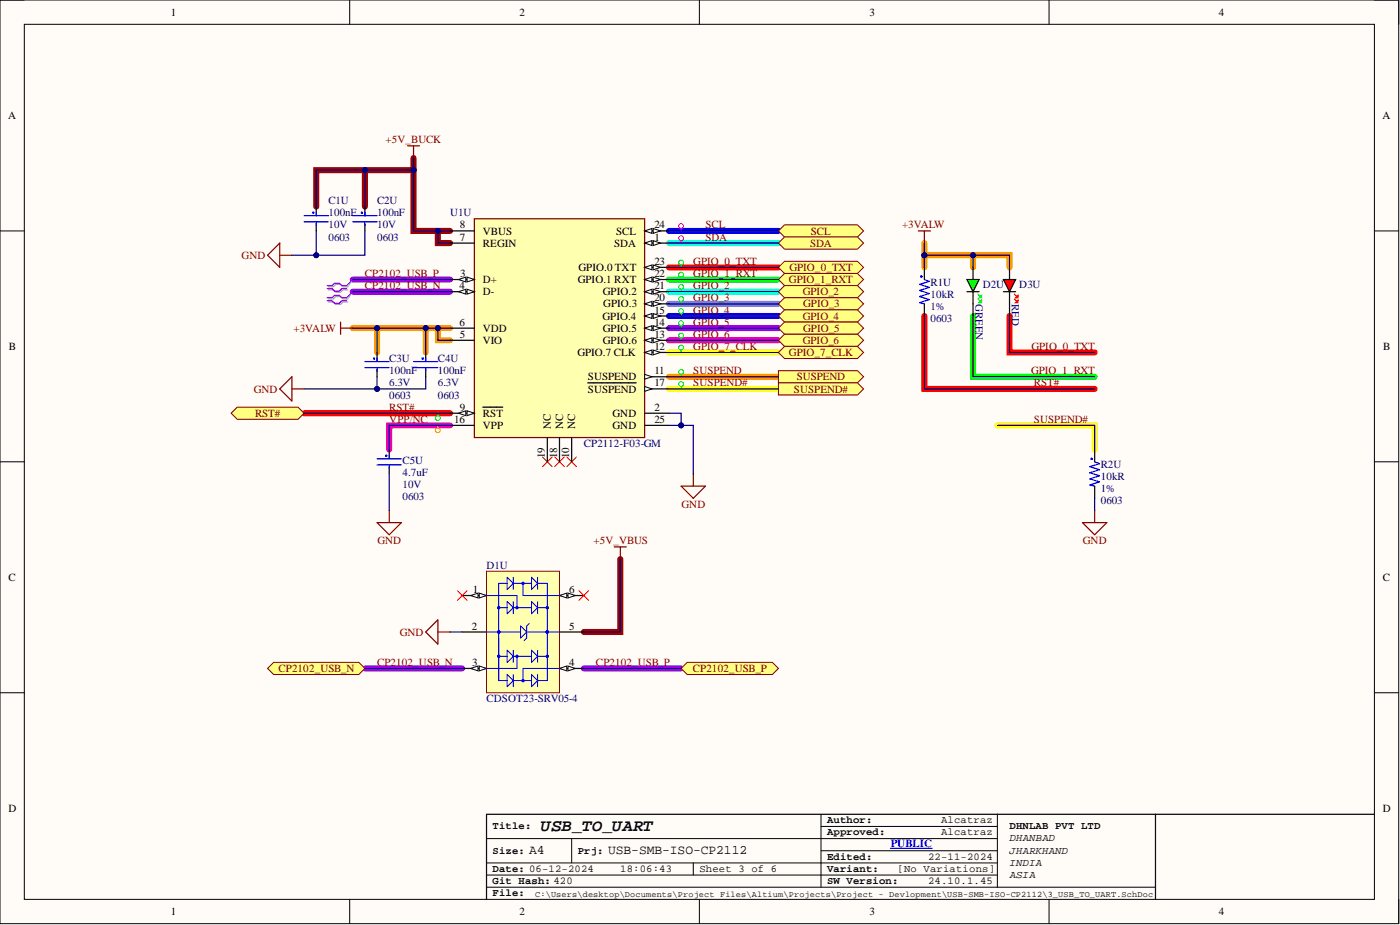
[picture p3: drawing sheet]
<svg xmlns="http://www.w3.org/2000/svg" width="292mm" height="193mm" viewBox="0 0 292 193" stroke-linecap="round" stroke-linejoin="round" font-family="sans-serif">
<path d="M0 0h291.8v192.7h-291.8z" fill-rule="evenodd" fill="#fffcf8"/>
<path d="M0 0h291.8v192.7h-291.8z" fill="none" stroke="#000" stroke-width=".21"/>
<path d="M5.1 5.1h281.7v182.5h-281.7z" fill-rule="evenodd" fill="#fffcf8"/>
<g fill="none" stroke="#000" stroke-width=".21">
<path d="M0 0h5.1M5.1 5.1h281.7v182.5h-281.7zM73 0v5.1M145.9 0v5.1M218.9 0v5.1M286.8 0h5v5.1M0 48.2h5.1M286.8 48.2h5M0 96.3h5.1M286.8 96.3h5M0 144.5h5.1M286.8 144.5h5"/>
<path d="M101.5 174.9h106.6M119.3 174.9v5.1M171.3 172.4h36.8M171.3 177.5h36.8M171.3 169.9v15.2M208.1 169.9v15.2M73 187.6v5.1M101.5 182.6h106.6M101.5 180h106.6M101.5 185.1h139.6M144.6 180v2.6M145.9 187.6v5.1"/>
<path d="M218.9 187.6v5.1M291.8 187.6v5.1"/>
</g>
<path d="M76.1 35.5v7.6M86.3 33v15.2h7.6M86.3 35.5h-20.3v7.6M91.4 48.2v2.5h2.5M129.4 116.6v15.2h-7.6" fill="none" stroke="#980000" stroke-width="1.3"/>
<path d="M73.6 58.3h20.3M73.6 60.9h20.3M139.6 68.5h22.8M76.1 139.4h20.3M121.8 139.4h20.3" fill="none" stroke="#90f" stroke-width="1.3"/>
<path d="M139.6 71h22.8M93.9 88.7h-12.7v5.1" fill="none" stroke="#f0f" stroke-width="1.3"/>
<path d="M192.9 53.2h17.7v2.6M192.9 50.7v5.1M203 53.2v2.6M73.6 68.5h20.3M78.7 68.5v5M88.8 68.5v5M91.4 68.5v2.5h2.5M139.6 78.6h22.8" fill="none" stroke="#f90" stroke-width="1.3"/>
<path d="M139.6 73.5h22.8M139.6 81.1h22.8M208.1 88.7h20.3v5.1" fill="none" stroke="#ff0" stroke-width="1.3"/>
<path d="M139.6 58.3h22.8M203 65.9v12.7h25.4" fill="none" stroke="#0f0" stroke-width="1.3"/>
<path d="M139.6 50.7h22.8M139.6 60.9h22.8" fill="none" stroke="#0ff" stroke-width="1.3"/>
<path d="M139.6 63.4h22.8" fill="none" stroke="#4a86e8" stroke-width="1.3"/>
<path d="M139.6 48.2h22.8M139.6 65.9h22.8" fill="none" stroke="#00f" stroke-width="1.3"/>
<path d="M139.6 55.8h22.8M192.9 65.9v15.2h35.5M210.6 65.9v7.6h17.8M63.4 86.2h30.5" fill="none" stroke="#f00" stroke-width="1.3"/>
<path d="M96.4 124.2h5.1M241.1 169.9v17.7M286.8 169.9h-185.3v17.7" fill="none" stroke="#000" stroke-width=".25"/>
<path d="M185.8 177h8.7" fill="none" stroke="#00f" stroke-width=".25"/>
<path d="M100 123.7l1.5 .5-1.5 .5z" fill="#f8fcff"/>
<path d="M100 123.7l1.5 .5-1.5 .5z" fill="none" stroke="#000" stroke-width=".21"/>
<path d="M98.2 124.2l1.5-.5v1z" fill="#f8fcff"/>
<path d="M98.2 124.2l1.5-.5v1z" fill="none" stroke="#000" stroke-width=".21"/>
<path d="M96.4 131.8h5.1M96.4 139.4h5.1" fill="none" stroke="#000" stroke-width=".25"/>
<path d="M100 138.9l1.5 .5-1.5 .6z" fill="#f8fcff"/>
<path d="M100 138.9l1.5 .5-1.5 .6z" fill="none" stroke="#000" stroke-width=".21"/>
<path d="M98.2 139.4l1.5-.5v1.1z" fill="#f8fcff"/>
<path d="M98.2 139.4l1.5-.5v1.1z" fill="none" stroke="#000" stroke-width=".21"/>
<path d="M116.7 139.4h5.1" fill="none" stroke="#000" stroke-width=".25"/>
<path d="M116.7 139.4l1.6-.5v1.1z" fill="#f8fcff"/>
<path d="M116.7 139.4l1.6-.5v1.1z" fill="none" stroke="#000" stroke-width=".21"/>
<path d="M118.5 138.9l1.5 .5-1.5 .6z" fill="#f8fcff"/>
<path d="M118.5 138.9l1.5 .5-1.5 .6z" fill="none" stroke="#000" stroke-width=".21"/>
<path d="M116.7 131.8h5.1M116.7 124.2h5.1" fill="none" stroke="#000" stroke-width=".25"/>
<path d="M116.7 124.2l1.6-.5v1z" fill="#f8fcff"/>
<path d="M116.7 124.2l1.6-.5v1z" fill="none" stroke="#000" stroke-width=".21"/>
<path d="M118.5 123.7l1.5 .5-1.5 .5z" fill="#f8fcff"/>
<path d="M118.5 123.7l1.5 .5-1.5 .5z" fill="none" stroke="#000" stroke-width=".21"/>
<path d="M101.5 119.2h15.2v25.3h-15.2z" fill-rule="evenodd" fill="#ffffb0"/>
<path d="M101.5 119.2h15.2v25.3h-15.2z" fill="none" stroke="#800000" stroke-width=".21"/>
<path d="M105.8 120.4l1.3 1.3-1.3 1.3zM107.1 120.4v2.6M107.1 121.7h3.8M109.1 121.7v2.5h7.6M110.9 120.4l1.3 1.3-1.3 1.3zM112.2 120.4v2.6" fill="none" stroke="#00f" stroke-width=".21"/>
<circle cx="109.1" cy="121.7" r=".25" fill="#00f"/>
<g fill="none" stroke="#00f" stroke-width=".21">
<path d="M104 126.8h1.8M104 124.2h3.9M105.8 125.5l1.3 1.3-1.3 1.2zM105.8 135.6l1.3 1.3-1.3 1.3zM105.8 121.7h-1.8v20.3M107.1 125.5v2.5M107.1 135.6v2.6M107.1 126.8h3.8M107.1 136.9h3.8M110.9 125.5l1.3 1.3-1.3 1.2zM110.9 135.6l1.3 1.3-1.3 1.3zM112.2 125.5v2.5"/>
<path d="M112.2 135.6v2.6M105.8 140.7l1.3 1.3-1.3 1.3zM107.1 140.7v2.6M107.1 142h3.8M110.9 140.7l1.3 1.3-1.3 1.3zM112.2 140.7v2.6"/>
<circle cx="109.1" cy="121.7" r=".25"/>
</g>
<circle cx="104" cy="126.8" r=".25" fill="#00f"/>
<g fill="none" stroke="#00f" stroke-width=".21">
<path d="M104 136.9h1.8"/>
<circle cx="104" cy="126.8" r=".25"/>
</g>
<circle cx="104" cy="136.9" r=".25" fill="#00f"/>
<g fill="none" stroke="#00f" stroke-width=".21">
<path d="M101.5 124.2h2.5M112.2 126.8h2"/>
<circle cx="104" cy="136.9" r=".25"/>
</g>
<circle cx="114.2" cy="126.8" r=".25" fill="#00f"/>
<g fill="none" stroke="#00f" stroke-width=".21">
<path d="M112.2 136.9h2"/>
<circle cx="114.2" cy="126.8" r=".25"/>
</g>
<circle cx="114.2" cy="136.9" r=".25" fill="#00f"/>
<g fill="none" stroke="#00f" stroke-width=".21">
<path d="M108.6 130.6l1.3 1.2-1.3 1.3zM114.2 131.8h2.5M112.2 142h2"/>
<circle cx="114.2" cy="136.9" r=".25"/>
</g>
<circle cx="114.2" cy="131.8" r=".25" fill="#00f"/>
<g fill="none" stroke="#00f" stroke-width=".21">
<path d="M110.4 130.1l-.5 .5v2.5l-.5 .5M116.7 139.4h-7.6v2.6"/>
<circle cx="114.2" cy="131.8" r=".25"/>
</g>
<circle cx="109.1" cy="142" r=".25" fill="#00f"/>
<g fill="none" stroke="#00f" stroke-width=".21">
<path d="M107.9 136.9v2.5h-6.4"/>
<circle cx="109.1" cy="142" r=".25"/>
</g>
<circle cx="107.9" cy="136.9" r=".25" fill="#00f"/>
<g fill="none" stroke="#00f" stroke-width=".21">
<path d="M101.5 131.8h2.5M112.2 121.7h2v20.3M104 142h1.8"/>
<circle cx="107.9" cy="136.9" r=".25"/>
</g>
<circle cx="104" cy="131.8" r=".25" fill="#00f"/>
<g fill="none" stroke="#00f" stroke-width=".21">
<path d="M107.9 124.2v2.6"/>
<circle cx="104" cy="131.8" r=".25"/>
</g>
<circle cx="107.9" cy="126.8" r=".25" fill="#00f"/>
<g fill="none" stroke="#00f" stroke-width=".21">
<path d="M109.9 131.8h4.3"/>
<circle cx="107.9" cy="126.8" r=".25"/>
</g>
<circle cx="114.2" cy="131.8" r=".25" fill="#00f"/>
<g fill="none" stroke="#00f" stroke-width=".21">
<path d="M104 131.8h4.6"/>
<circle cx="114.2" cy="131.8" r=".25"/>
</g>
<circle cx="104" cy="131.8" r=".25" fill="#00f"/>
<circle cx="104" cy="131.8" r=".25" fill="none" stroke="#00f" stroke-width=".21"/>
<path d="M85 30.4h2.6M86.3 30.4v2.6M55.8 53.2l2.6-2.5v5.1zM58.4 53.2h2.5M144.6 98.9v2.5M142.1 101.4h5.1l-2.6 2.6zM88.8 131.8l2.6-2.5v5.1zM91.4 131.8h2.5" fill="none" stroke="#800000" stroke-width=".25"/>
<path d="M162.4 48.2l1.3-1.3h15.2l1.3 1.3-1.3 1.2h-15.2z" fill-rule="evenodd" fill="#ffff80"/>
<path d="M162.4 48.2l1.3-1.3h15.2l1.3 1.3-1.3 1.2h-15.2z" fill="none" stroke="#800000" stroke-width=".21"/>
<path d="M113.2 95.3l2 2.1M115.2 95.3l-2 2.1M115.7 95.3l2 2.1M117.7 95.3l-2 2.1M118.3 95.3l2 2.1M120.3 95.3l-2 2.1" fill="none" stroke="#f00" stroke-width=".21"/>
<path d="M162.4 50.7l1.3-1.3h15.2l1.3 1.3-1.3 1.3h-15.2z" fill-rule="evenodd" fill="#ffff80"/>
<path d="M162.4 50.7l1.3-1.3h15.2l1.3 1.3-1.3 1.3h-15.2z" fill="none" stroke="#800000" stroke-width=".21"/>
<g fill="none" stroke="#f0f" stroke-width=".21">
<path d="M142.1 47.7v.5M142.1 50.2v.5"/>
<circle cx="142.1" cy="47.2" r=".51"/>
<circle cx="142.1" cy="49.7" r=".51"/>
</g>
<path d="M99 45.6h35.5v45.7h-35.5z" fill-rule="evenodd" fill="#ffffb0"/>
<path d="M99 45.6h35.5v45.7h-35.5z" fill="none" stroke="#800000" stroke-width=".25"/>
<path d="M134.5 55.8h5.1M93.9 68.5h5.1" fill="none" stroke="#000" stroke-width=".25"/>
<path d="M134.5 55.8l1.5-.5v1z" fill="#f8fcff"/>
<path d="M134.5 55.8l1.5-.5v1z" fill="none" stroke="#000" stroke-width=".21"/>
<path d="M136.3 55.3l1.5 .5-1.5 .5z" fill="#f8fcff"/>
<path d="M136.3 55.3l1.5 .5-1.5 .5z" fill="none" stroke="#000" stroke-width=".21"/>
<path d="M134.5 58.3h5.1" fill="none" stroke="#000" stroke-width=".25"/>
<path d="M134.5 58.3l1.5-.5v1z" fill="#f8fcff"/>
<path d="M134.5 58.3l1.5-.5v1z" fill="none" stroke="#000" stroke-width=".21"/>
<path d="M136.3 57.8l1.5 .5-1.5 .5z" fill="#f8fcff"/>
<path d="M136.3 57.8l1.5 .5-1.5 .5z" fill="none" stroke="#000" stroke-width=".21"/>
<path d="M134.5 60.9h5.1" fill="none" stroke="#000" stroke-width=".25"/>
<path d="M134.5 60.9l1.5-.6v1.1z" fill="#f8fcff"/>
<path d="M134.5 60.9l1.5-.6v1.1z" fill="none" stroke="#000" stroke-width=".21"/>
<path d="M136.3 60.3l1.5 .6-1.5 .5z" fill="#f8fcff"/>
<path d="M136.3 60.3l1.5 .6-1.5 .5z" fill="none" stroke="#000" stroke-width=".21"/>
<path d="M134.5 63.4h5.1" fill="none" stroke="#000" stroke-width=".25"/>
<path d="M134.5 63.4l1.5-.5v1z" fill="#f8fcff"/>
<path d="M134.5 63.4l1.5-.5v1z" fill="none" stroke="#000" stroke-width=".21"/>
<path d="M136.3 62.9l1.5 .5-1.5 .5z" fill="#f8fcff"/>
<path d="M136.3 62.9l1.5 .5-1.5 .5z" fill="none" stroke="#000" stroke-width=".21"/>
<path d="M134.5 65.9h5.1" fill="none" stroke="#000" stroke-width=".25"/>
<path d="M134.5 65.9l1.5-.5v1z" fill="#f8fcff"/>
<path d="M134.5 65.9l1.5-.5v1z" fill="none" stroke="#000" stroke-width=".21"/>
<path d="M136.3 65.4l1.5 .5-1.5 .5z" fill="#f8fcff"/>
<path d="M136.3 65.4l1.5 .5-1.5 .5z" fill="none" stroke="#000" stroke-width=".21"/>
<path d="M134.5 68.5h5.1" fill="none" stroke="#000" stroke-width=".25"/>
<path d="M134.5 68.5l1.5-.5v1z" fill="#f8fcff"/>
<path d="M134.5 68.5l1.5-.5v1z" fill="none" stroke="#000" stroke-width=".21"/>
<path d="M136.3 68l1.5 .5-1.5 .5z" fill="#f8fcff"/>
<path d="M136.3 68l1.5 .5-1.5 .5z" fill="none" stroke="#000" stroke-width=".21"/>
<path d="M134.5 71h5.1" fill="none" stroke="#000" stroke-width=".25"/>
<path d="M134.5 71l1.5-.5v1z" fill="#f8fcff"/>
<path d="M134.5 71l1.5-.5v1z" fill="none" stroke="#000" stroke-width=".21"/>
<path d="M136.3 70.5l1.5 .5-1.5 .5z" fill="#f8fcff"/>
<path d="M136.3 70.5l1.5 .5-1.5 .5z" fill="none" stroke="#000" stroke-width=".21"/>
<path d="M134.5 73.5h5.1" fill="none" stroke="#000" stroke-width=".25"/>
<path d="M134.5 73.5l1.5-.5v1z" fill="#f8fcff"/>
<path d="M134.5 73.5l1.5-.5v1z" fill="none" stroke="#000" stroke-width=".21"/>
<path d="M136.3 73l1.5 .5-1.5 .5z" fill="#f8fcff"/>
<path d="M136.3 73l1.5 .5-1.5 .5z" fill="none" stroke="#000" stroke-width=".21"/>
<path d="M93.9 86.2h5.1" fill="none" stroke="#000" stroke-width=".25"/>
<path d="M97.4 85.7l1.6 .5-1.6 .5z" fill="#f8fcff"/>
<path d="M97.4 85.7l1.6 .5-1.6 .5z" fill="none" stroke="#000" stroke-width=".21"/>
<path d="M95.7 86.2l1.5-.5v1z" fill="#f8fcff"/>
<path d="M95.7 86.2l1.5-.5v1z" fill="none" stroke="#000" stroke-width=".21"/>
<path d="M100.7 84.9h4.2M134.5 81.1h5.1" fill="none" stroke="#000" stroke-width=".25"/>
<path d="M134.5 80.6l1.5 .5-1.5 .5z" fill="#f8fcff"/>
<path d="M134.5 80.6l1.5 .5-1.5 .5z" fill="none" stroke="#000" stroke-width=".21"/>
<path d="M93.9 58.3h5.1M122.6 79.9h10.1" fill="none" stroke="#000" stroke-width=".25"/>
<path d="M97.4 57.8l1.6 .5-1.6 .5z" fill="#f8fcff"/>
<path d="M97.4 57.8l1.6 .5-1.6 .5z" fill="none" stroke="#000" stroke-width=".21"/>
<path d="M95.7 58.3l1.5-.5v1z" fill="#f8fcff"/>
<path d="M95.7 58.3l1.5-.5v1z" fill="none" stroke="#000" stroke-width=".21"/>
<path d="M93.9 60.9h5.1" fill="none" stroke="#000" stroke-width=".25"/>
<path d="M97.4 60.3l1.6 .6-1.6 .5z" fill="#f8fcff"/>
<path d="M97.4 60.3l1.6 .6-1.6 .5z" fill="none" stroke="#000" stroke-width=".21"/>
<path d="M95.7 60.9l1.5-.6v1.1z" fill="#f8fcff"/>
<path d="M95.7 60.9l1.5-.6v1.1z" fill="none" stroke="#000" stroke-width=".21"/>
<path d="M93.9 50.7h5.1M134.5 48.2h5.1" fill="none" stroke="#000" stroke-width=".25"/>
<path d="M134.5 48.2l1.5-.5v1z" fill="#f8fcff"/>
<path d="M134.5 48.2l1.5-.5v1z" fill="none" stroke="#000" stroke-width=".21"/>
<path d="M136.3 47.7l1.5 .5-1.5 .5z" fill="#f8fcff"/>
<path d="M136.3 47.7l1.5 .5-1.5 .5z" fill="none" stroke="#000" stroke-width=".21"/>
<path d="M134.5 50.7h5.1" fill="none" stroke="#000" stroke-width=".25"/>
<path d="M134.5 50.7l1.5-.5v1z" fill="#f8fcff"/>
<path d="M134.5 50.7l1.5-.5v1z" fill="none" stroke="#000" stroke-width=".21"/>
<path d="M136.3 50.2l1.5 .5-1.5 .5z" fill="#f8fcff"/>
<path d="M136.3 50.2l1.5 .5-1.5 .5z" fill="none" stroke="#000" stroke-width=".21"/>
<path d="M134.5 78.6h5.1" fill="none" stroke="#000" stroke-width=".25"/>
<path d="M134.5 78.1l1.5 .5-1.5 .5z" fill="#f8fcff"/>
<path d="M134.5 78.1l1.5 .5-1.5 .5z" fill="none" stroke="#000" stroke-width=".21"/>
<path d="M93.9 48.2h5.1M93.9 71h5.1M93.9 88.7h5.1M114.2 91.3v5M116.7 91.3v5M119.3 91.3v5M134.5 88.7h5.1M134.5 86.2h5.1" fill="none" stroke="#000" stroke-width=".25"/>
<path d="M128.2 114.1h2.5M129.4 114.1v2.5" fill="none" stroke="#800000" stroke-width=".25"/>
<path d="M55.8 139.4l1.3-1.2h17.8l1.2 1.2-1.2 1.3h-17.8z" fill-rule="evenodd" fill="#ffff80"/>
<path d="M55.8 139.4l1.3-1.2h17.8l1.2 1.2-1.2 1.3h-17.8z" fill="none" stroke="#800000" stroke-width=".21"/>
<path d="M142.1 139.4l1.3-1.2h17.7l1.3 1.2-1.3 1.3h-17.7z" fill-rule="evenodd" fill="#ffff80"/>
<path d="M142.1 139.4l1.3-1.2h17.7l1.3 1.2-1.3 1.3h-17.7z" fill="none" stroke="#800000" stroke-width=".21"/>
<path d="M71.1 67.2v2.5M71.1 68.5h2.5" fill="none" stroke="#800000" stroke-width=".25"/>
<path d="M227.7 95.6l.1 .2zM228.4 96.3l1 .4-2 .7 2 .6-2 .6 2 .7-2 .6 2 .6-2 .7 1 .2" fill="none" stroke="#00f" stroke-width=".25"/>
<path d="M228.4 93.8v2.5M228.4 101.4v2.6" fill="none" stroke="#000" stroke-width=".25"/>
<path d="M162.4 77.3h16.5l1.3 1.3-1.3 1.3h-16.5z" fill-rule="evenodd" fill="#ffff80"/>
<path d="M162.4 77.3h16.5l1.3 1.3-1.3 1.3h-16.5z" fill="none" stroke="#800000" stroke-width=".21"/>
<path d="M162.4 79.9h16.5l1.3 1.2-1.3 1.3h-16.5z" fill-rule="evenodd" fill="#ffff80"/>
<path d="M162.4 79.9h16.5l1.3 1.2-1.3 1.3h-16.5z" fill="none" stroke="#800000" stroke-width=".21"/>
<path d="M48.2 86.2l1.3-1.3h12.7l1.2 1.3-1.2 1.3h-12.7z" fill-rule="evenodd" fill="#ffff80"/>
<path d="M48.2 86.2l1.3-1.3h12.7l1.2 1.3-1.2 1.3h-12.7z" fill="none" stroke="#800000" stroke-width=".21"/>
<path d="M66 43.1v1.8M66 46.7v1.5M76.1 43.1v1.8M76.1 46.7v1.5M192.9 55.8v2.5M78.7 73.5v1.8M78.7 77.1v1.5M192.9 63.4v2.5M81.2 93.8v1.8M81.2 97.4v1.5" fill="none" stroke="#000" stroke-width=".25"/>
<g fill="none" stroke="#00f" stroke-width=".25">
<path d="M63.4 45h5.1M63.4 46.3h5.1M66 44.2v.8M66 46.3v.7M73.6 45h5.1M73.6 46.3h5.1M76.1 44.2v.8M76.1 46.3v.7M192.2 57.6l.1 .2zM192.9 58.3l1 .4-2 .6 2 .7-2 .6 2 .6-2 .7 2 .6-2 .6 1 .3M76.1 75.4h5.1M76.1 76.7h5.1"/>
<path d="M78.7 74.7v.7M78.7 76.7v.8M78.7 95.7h5M78.7 97h5M81.2 95v.7M81.2 97v.7"/>
<circle cx="65.3" cy="44.4" r=".1"/>
<circle cx="75.5" cy="44.4" r=".1"/>
<circle cx="78" cy="74.8" r=".1"/>
<circle cx="80.6" cy="95.1" r=".1"/>
</g>
<path d="M58.4 81.1l2.5-2.5v5.1zM60.9 81.1h2.5M78.7 109h5l-2.5 2.6zM81.2 106.5v2.5" fill="none" stroke="#800000" stroke-width=".25"/>
<path d="M68.5 59.8h1l.5-.5h1.1l.5 .5h1M68.5 60.5h1l.5 .5h1.1l.5-.5h1M68.5 63h1l.5 .5h1.1l.5-.5h1M68.5 62.4h1l.5-.5h1.1l.5 .5h1" fill="none" stroke="#aca1cc" stroke-width=".25"/>
<path d="M73.6 58.3l-1 1.5M73.6 60.9l-1 1.5" fill="none" stroke="#aca1cc" stroke-width=".21"/>
<path d="M68.3 59.6h1l.5-.5h1l.5 .5h1M68.3 60.2h1l.5 .5h1l.5-.5h1M68.3 62.8h1l.5 .5h1l.5-.5h1M68.3 62.1h1l.5-.5h1l.5 .5h1" fill="none" stroke="#90f" stroke-width=".25"/>
<path d="M73.6 58.3l-1.3 1.3M73.6 60.9l-1.3 1.2" fill="none" stroke="#90f" stroke-width=".21"/>
<g fill="none" stroke="#f90" stroke-width=".21">
<path d="M91.4 88.7v.5"/>
<circle cx="91.4" cy="89.8" r=".51"/>
</g>
<g fill="none" stroke="#0f0" stroke-width=".21">
<path d="M142.1 55.3v.5M142.1 57.8v.5M142.1 60.3v.6M142.1 62.9v.5M142.1 65.4v.5M142.1 68v.5M142.1 70.5v.5M142.1 73v.5M142.1 78.1v.5M91.4 86.2v.5M142.1 80.6v.5"/>
<circle cx="142.1" cy="57.3" r=".51"/>
<circle cx="142.1" cy="54.8" r=".51"/>
<circle cx="142.1" cy="59.8" r=".51"/>
<circle cx="142.1" cy="62.4" r=".51"/>
<circle cx="142.1" cy="64.9" r=".51"/>
<circle cx="142.1" cy="77.6" r=".51"/>
<circle cx="142.1" cy="72.5" r=".51"/>
<circle cx="142.1" cy="67.4" r=".51"/>
<circle cx="142.1" cy="70" r=".51"/>
<circle cx="91.4" cy="87.2" r=".51"/>
<circle cx="142.1" cy="80.1" r=".51"/>
</g>
<path d="M95.4 123.2l2 2.1M97.4 123.2l-2 2.1M120.8 123.2l2 2.1M122.8 123.2l-2 2.1" fill="none" stroke="#f00" stroke-width=".21"/>
<path d="M162.4 55.8l1.3-1.3h15.2l1.3 1.3-1.3 1.2h-15.2z" fill-rule="evenodd" fill="#ffff80"/>
<path d="M162.4 55.8l1.3-1.3h15.2l1.3 1.3-1.3 1.2h-15.2z" fill="none" stroke="#800000" stroke-width=".21"/>
<path d="M162.4 58.3l1.3-1.3h15.2l1.3 1.3-1.3 1.3h-15.2z" fill-rule="evenodd" fill="#ffff80"/>
<path d="M162.4 58.3l1.3-1.3h15.2l1.3 1.3-1.3 1.3h-15.2z" fill="none" stroke="#800000" stroke-width=".21"/>
<path d="M162.4 60.9l1.3-1.3h15.2l1.3 1.3-1.3 1.2h-15.2z" fill-rule="evenodd" fill="#ffff80"/>
<path d="M162.4 60.9l1.3-1.3h15.2l1.3 1.3-1.3 1.2h-15.2z" fill="none" stroke="#800000" stroke-width=".21"/>
<path d="M162.4 63.4l1.3-1.3h15.2l1.3 1.3-1.3 1.3h-15.2z" fill-rule="evenodd" fill="#ffff80"/>
<path d="M162.4 63.4l1.3-1.3h15.2l1.3 1.3-1.3 1.3h-15.2z" fill="none" stroke="#800000" stroke-width=".21"/>
<path d="M162.4 65.9l1.3-1.2h15.2l1.3 1.2-1.3 1.3h-15.2z" fill-rule="evenodd" fill="#ffff80"/>
<path d="M162.4 65.9l1.3-1.2h15.2l1.3 1.2-1.3 1.3h-15.2z" fill="none" stroke="#800000" stroke-width=".21"/>
<path d="M162.4 68.5l1.3-1.3h15.2l1.3 1.3-1.3 1.2h-15.2z" fill-rule="evenodd" fill="#ffff80"/>
<path d="M162.4 68.5l1.3-1.3h15.2l1.3 1.3-1.3 1.2h-15.2z" fill="none" stroke="#800000" stroke-width=".21"/>
<path d="M162.4 71l1.3-1.3h15.2l1.3 1.3-1.3 1.3h-15.2z" fill-rule="evenodd" fill="#ffff80"/>
<path d="M162.4 71l1.3-1.3h15.2l1.3 1.3-1.3 1.3h-15.2z" fill="none" stroke="#800000" stroke-width=".21"/>
<path d="M162.4 73.5l1.3-1.2h15.2l1.3 1.2-1.3 1.3h-15.2z" fill-rule="evenodd" fill="#ffff80"/>
<path d="M162.4 73.5l1.3-1.2h15.2l1.3 1.2-1.3 1.3h-15.2z" fill="none" stroke="#800000" stroke-width=".21"/>
<path d="M191.6 48.2h2.5M192.9 48.2v2.5" fill="none" stroke="#800000" stroke-width=".25"/>
<path d="M203 55.8v2.5M201.7 60.9h2.6M203 60.9v2.5" fill="none" stroke="#000" stroke-width=".25"/>
<path d="M201.7 58.3h2.6l-1.3 2.6z" fill-rule="evenodd" fill="#0f0"/>
<path d="M201.7 58.3h2.6l-1.3 2.6zM203 63.4v2.5" fill="none" stroke="#000" stroke-width=".25"/>
<path d="M204.3 62.1l.5-.5v.5z" fill="#0f0"/>
<path d="M204 61.4l.5 .5M204.3 62.1l.5-.5v.5z" fill="none" stroke="#0f0" stroke-width=".25"/>
<path d="M204.3 63.1l.5-.5v.5z" fill="#0f0"/>
<path d="M204 62.4l.5 .5M204.3 63.1l.5-.5v.5z" fill="none" stroke="#0f0" stroke-width=".25"/>
<path d="M210.6 55.8v2.5M209.4 60.9h2.5M210.6 60.9v2.5" fill="none" stroke="#000" stroke-width=".25"/>
<path d="M209.4 58.3h2.5l-1.3 2.6z" fill-rule="evenodd" fill="#f00"/>
<path d="M209.4 58.3h2.5l-1.3 2.6zM210.6 63.4v2.5" fill="none" stroke="#000" stroke-width=".25"/>
<path d="M211.9 62.1l.5-.5v.5z" fill="#f00"/>
<path d="M211.6 61.4l.6 .5M211.9 62.1l.5-.5v.5z" fill="none" stroke="#f00" stroke-width=".25"/>
<path d="M211.9 63.1l.5-.5v.5z" fill="#f00"/>
<path d="M211.6 62.4l.6 .5M211.9 63.1l.5-.5v.5z" fill="none" stroke="#f00" stroke-width=".25"/>
<path d="M225.9 109h5l-2.5 2.6zM228.4 106.5v2.5" fill="none" stroke="#800000" stroke-width=".25"/>
<path d="M91.4 48.2v2.5h2.5M129.4 116.6v15.2h-7.6M76.1 139.4h20.3M93.9 131.8h2.5M121.8 139.4h20.3" fill="none" stroke="#000080" stroke-width=".25"/>
<circle cx="91.4" cy="48.2" r=".51" fill="#000080"/>
<circle cx="91.4" cy="48.2" r=".51" fill="none" stroke="#000080" stroke-width=".21"/>
<path d="M73.6 58.3h20.3M73.6 60.9h20.3M78.7 68.5v5M81.2 98.9v7.6M93.9 88.7h-12.7v5.1" fill="none" stroke="#000080" stroke-width=".25"/>
<circle cx="78.7" cy="68.5" r=".51" fill="#000080"/>
<circle cx="78.7" cy="68.5" r=".51" fill="none" stroke="#000080" stroke-width=".21"/>
<path d="M73.6 68.5h20.3" fill="none" stroke="#000080" stroke-width=".25"/>
<circle cx="78.7" cy="68.5" r=".51" fill="#000080"/>
<circle cx="78.7" cy="68.5" r=".51" fill="none" stroke="#000080" stroke-width=".21"/>
<circle cx="88.8" cy="68.5" r=".51" fill="#000080"/>
<circle cx="88.8" cy="68.5" r=".51" fill="none" stroke="#000080" stroke-width=".21"/>
<circle cx="91.4" cy="68.5" r=".51" fill="#000080"/>
<circle cx="91.4" cy="68.5" r=".51" fill="none" stroke="#000080" stroke-width=".21"/>
<path d="M86.3 33v15.2h7.6" fill="none" stroke="#000080" stroke-width=".25"/>
<circle cx="86.3" cy="35.5" r=".51" fill="#000080"/>
<circle cx="86.3" cy="35.5" r=".51" fill="none" stroke="#000080" stroke-width=".21"/>
<circle cx="91.4" cy="48.2" r=".51" fill="#000080"/>
<circle cx="91.4" cy="48.2" r=".51" fill="none" stroke="#000080" stroke-width=".21"/>
<path d="M66 48.2v5" fill="none" stroke="#000080" stroke-width=".25"/>
<circle cx="66" cy="53.2" r=".51" fill="#000080"/>
<circle cx="66" cy="53.2" r=".51" fill="none" stroke="#000080" stroke-width=".21"/>
<path d="M86.3 35.5h-20.3v7.6" fill="none" stroke="#000080" stroke-width=".25"/>
<circle cx="76.1" cy="35.5" r=".51" fill="#000080"/>
<circle cx="76.1" cy="35.5" r=".51" fill="none" stroke="#000080" stroke-width=".21"/>
<circle cx="86.3" cy="35.5" r=".51" fill="#000080"/>
<circle cx="86.3" cy="35.5" r=".51" fill="none" stroke="#000080" stroke-width=".21"/>
<path d="M76.1 35.5v7.6" fill="none" stroke="#000080" stroke-width=".25"/>
<circle cx="76.1" cy="35.5" r=".51" fill="#000080"/>
<circle cx="76.1" cy="35.5" r=".51" fill="none" stroke="#000080" stroke-width=".21"/>
<path d="M76.1 48.2v5h-15.2" fill="none" stroke="#000080" stroke-width=".25"/>
<circle cx="66" cy="53.2" r=".51" fill="#000080"/>
<circle cx="66" cy="53.2" r=".51" fill="none" stroke="#000080" stroke-width=".21"/>
<path d="M91.4 68.5v2.5h2.5M139.6 81.1h22.8" fill="none" stroke="#000080" stroke-width=".25"/>
<circle cx="91.4" cy="68.5" r=".51" fill="#000080"/>
<circle cx="91.4" cy="68.5" r=".51" fill="none" stroke="#000080" stroke-width=".21"/>
<path d="M78.7 78.6v2.5h-15.3" fill="none" stroke="#000080" stroke-width=".25"/>
<circle cx="78.7" cy="81.1" r=".51" fill="#000080"/>
<circle cx="78.7" cy="81.1" r=".51" fill="none" stroke="#000080" stroke-width=".21"/>
<path d="M139.6 88.7h5v10.2" fill="none" stroke="#000080" stroke-width=".25"/>
<circle cx="142.1" cy="88.7" r=".51" fill="#000080"/>
<circle cx="142.1" cy="88.7" r=".51" fill="none" stroke="#000080" stroke-width=".21"/>
<path d="M139.6 86.2h2.5v2.5" fill="none" stroke="#000080" stroke-width=".25"/>
<circle cx="142.1" cy="88.7" r=".51" fill="#000080"/>
<circle cx="142.1" cy="88.7" r=".51" fill="none" stroke="#000080" stroke-width=".21"/>
<g fill="none" stroke="#000080" stroke-width=".25">
<path d="M139.6 58.3h22.8M139.6 48.2h22.8M139.6 50.7h22.8M139.6 55.8h22.8M192.9 50.7v2.5M139.6 60.9h22.8M139.6 63.4h22.8M139.6 65.9h22.8M139.6 68.5h22.8M139.6 71h22.8M139.6 78.6h22.8M139.6 73.5h22.8"/>
<path d="M63.4 86.2h30.5"/>
</g>
<circle cx="192.9" cy="53.2" r=".51" fill="#000080"/>
<circle cx="192.9" cy="53.2" r=".51" fill="none" stroke="#000080" stroke-width=".21"/>
<path d="M192.9 53.2v2.6" fill="none" stroke="#000080" stroke-width=".25"/>
<circle cx="192.9" cy="53.2" r=".51" fill="#000080"/>
<circle cx="192.9" cy="53.2" r=".51" fill="none" stroke="#000080" stroke-width=".21"/>
<path d="M192.9 53.2h17.7v2.6" fill="none" stroke="#000080" stroke-width=".25"/>
<circle cx="192.9" cy="53.2" r=".51" fill="#000080"/>
<circle cx="192.9" cy="53.2" r=".51" fill="none" stroke="#000080" stroke-width=".21"/>
<circle cx="203" cy="53.2" r=".51" fill="#000080"/>
<circle cx="203" cy="53.2" r=".51" fill="none" stroke="#000080" stroke-width=".21"/>
<path d="M203 53.2v2.6M192.9 65.9v15.2h35.5M203 65.9v12.7h25.4M210.6 65.9v7.6h17.8M208.1 88.7h20.3v5.1M228.4 104v2.5" fill="none" stroke="#000080" stroke-width=".25"/>
<circle cx="203" cy="53.2" r=".51" fill="#000080"/>
<circle cx="203" cy="53.2" r=".51" fill="none" stroke="#000080" stroke-width=".21"/>
<path d="M88.8 73.5v1.8M88.8 77.1v1.5" fill="none" stroke="#000" stroke-width=".25"/>
<g fill="none" stroke="#00f" stroke-width=".25">
<path d="M86.3 75.4h5.1M86.3 76.7h5.1M88.8 74.7v.7M88.8 76.7v.8"/>
<circle cx="88.2" cy="74.8" r=".1"/>
</g>
<path d="M88.8 78.6v2.5h-10.1" fill="none" stroke="#000080" stroke-width=".25"/>
<circle cx="78.7" cy="81.1" r=".51" fill="#000080"/>
<circle cx="78.7" cy="81.1" r=".51" fill="none" stroke="#000080" stroke-width=".21"/>
<path d="M88.8 68.5v5" fill="none" stroke="#000080" stroke-width=".25"/>
<circle cx="88.8" cy="68.5" r=".51" fill="#000080"/>
<circle cx="88.8" cy="68.5" r=".51" fill="none" stroke="#000080" stroke-width=".21"/>
<text font-size="3.5" x="112.9" y="173.3">USB_TO_UART</text>
<g font-size="2.7">
<text x="110.4" y="178.2">A4</text>
<text x="126.9" y="178.2">USB-SMB-ISO-CP2112</text>
</g>
<g font-size="2.3">
<text x="35.6" y="3.3">1</text>
<text x="108.4" y="3.3">2</text>
<text x="181.4" y="3.3">3</text>
<text x="254.3" y="3.3">4</text>
<text x="1.7" y="24.8">A</text>
<text x="288.5" y="24.8">A</text>
<text x="95.9" y="47.7">8</text>
<text x="136.5" y="47.7">24</text>
<text x="95.9" y="50.2">7</text>
<text x="100.7" y="51.5">REGIN</text>
<text x="100.7" y="48.9">VBUS</text>
<text x="128.2" y="51.5">SDA</text>
<text x="128.6" y="48.9">SCL</text>
<text x="136.5" y="50.2">1</text>
<text x="96" y="57.8">3</text>
<text x="100.7" y="59.1">D+</text>
<text x="120.5" y="59.1">GPIO.1 RXT</text>
<text x="120.7" y="56.5">GPIO.0 TXT</text>
<text x="136.5" y="55.3">23</text>
<text x="136.5" y="57.8">22</text>
<text x="95.8" y="60.3">4</text>
<text x="100.7" y="61.6">D-</text>
<text x="125.8" y="61.6">GPIO.2</text>
<text x="125.9" y="64.1">GPIO.3</text>
<text x="136.5" y="60.3">21</text>
<text x="136.5" y="62.9">20</text>
<text x="136.5" y="65.4">15</text>
<text x="95.8" y="68">6</text>
<text x="95.9" y="70.5">5</text>
<text x="100.7" y="69.2">VDD</text>
<text x="100.7" y="71.8">VIO</text>
<text x="125.7" y="66.7">GPIO.4</text>
<text x="125.8" y="69.2">GPIO.5</text>
<text x="125.8" y="71.8">GPIO.6</text>
<text x="136.5" y="68">14</text>
<text x="136.5" y="70.5">13</text>
<text x="1.9" y="73">B</text>
<text x="120.5" y="74.3">GPIO.7 CLK</text>
<text x="136.5" y="73">12</text>
<text x="288.6" y="73">B</text>
<text x="122.7" y="81.9">SUSPEND</text>
<text x="122.7" y="79.4">SUSPEND</text>
<text x="136.5" y="80.6">17</text>
<text x="136.5" y="78.1">11</text>
<text x="94.7" y="88.2">16</text>
<text x="95.9" y="85.7">9</text>
<text x="100.7" y="87">RST</text>
<text x="100.7" y="89.5">VPP</text>
<text x="115" y="89.5" transform="rotate(-90 115 89.5)">NC</text>
<text x="117.5" y="89.5" transform="rotate(-90 117.5 89.5)">NC</text>
<text x="120" y="89.5" transform="rotate(-90 120 89.5)">NC</text>
<text x="127.8" y="87">GND</text>
<text x="127.8" y="89.5">GND</text>
<text x="136.5" y="85.7">2</text>
<text x="136.5" y="88.2">25</text>
<text x="113.7" y="95.5" transform="rotate(-90 113.7 95.5)">19</text>
<text x="116.2" y="95.5" transform="rotate(-90 116.2 95.5)">18</text>
<text x="118.8" y="95.5" transform="rotate(-90 118.8 95.5)">10</text>
<text x="1.8" y="121.2">C</text>
<text x="98.6" y="123.7">1</text>
<text x="118.8" y="123.7">6</text>
<text x="288.5" y="121.2">C</text>
<text x="98.5" y="131.3">2</text>
<text x="118.8" y="131.3">5</text>
<text x="98.5" y="138.9">3</text>
<text x="118.8" y="138.9">4</text>
<text x="1.8" y="169.4">D</text>
<text x="288.5" y="169.4">D</text>
<text x="35.6" y="190.9">1</text>
<text x="108.4" y="190.9">2</text>
<text x="181.4" y="190.9">3</text>
<text x="254.3" y="190.9">4</text>
</g>
<g font-size="2.3" fill="#800000">
<text x="80.4" y="29.9">+5V_BUCK</text>
<text x="147.2" y="47.7">SCL</text>
<text x="188.2" y="47.7">+3VALW</text>
<text x="147.2" y="50.2">SDA</text>
<text x="169" y="51.5">SDA</text>
<text x="169.2" y="48.9">SCL</text>
<text x="50.4" y="54">GND</text>
<text x="76.1" y="57.8">CP2102_USB_P</text>
<text x="144.6" y="55.3">GPIO_0_TXT</text>
<text x="144.6" y="57.8">GPIO_1_RXT</text>
<text x="164.6" y="59.1">GPIO_1_RXT</text>
<text x="164.7" y="56.5">GPIO_0_TXT</text>
<text x="76.1" y="60.3">CP2102_USB_N</text>
<text x="144.6" y="60.3">GPIO_2</text>
<text x="144.6" y="62.9">GPIO_3</text>
<text x="144.6" y="65.4">GPIO_4</text>
<text x="167.5" y="61.6">GPIO_2</text>
<text x="167.6" y="64.1">GPIO_3</text>
<text x="61.2" y="69.2">+3VALW</text>
<text x="144.6" y="68">GPIO_5</text>
<text x="144.6" y="70.5">GPIO_6</text>
<text x="167.5" y="66.7">GPIO_4</text>
<text x="167.5" y="71.8">GPIO_6</text>
<text x="167.6" y="69.2">GPIO_5</text>
<text x="144.6" y="73">GPIO_7_CLK</text>
<text x="164.6" y="74.3">GPIO_7_CLK</text>
<text x="215.2" y="73">GPIO_0_TXT</text>
<text x="53" y="81.9">GND</text>
<text x="144.6" y="78.1">SUSPEND</text>
<text x="144.6" y="80.6">SUSPEND#</text>
<text x="165.6" y="81.9">SUSPEND#</text>
<text x="166.2" y="79.4">SUSPEND</text>
<text x="215.1" y="78.1">GPIO_1_RXT</text>
<text x="215.7" y="80.6">RST#</text>
<text x="53.2" y="87">RST#</text>
<text x="81.2" y="85.7">RST#</text>
<text x="81.2" y="88.2">VPP/NC</text>
<text x="215.7" y="88.2">SUSPEND#</text>
<text x="142.2" y="106">GND</text>
<text x="78.8" y="113.6">GND</text>
<text x="123.8" y="113.6">+5V_VBUS</text>
<text x="225.9" y="113.6">GND</text>
<text x="83.4" y="132.6">GND</text>
<text x="58.1" y="140.2">CP2102_USB_N</text>
<text x="78.7" y="138.9">CP2102_USB_N</text>
<text x="124.3" y="138.9">CP2102_USB_P</text>
<text x="144.6" y="140.2">CP2102_USB_P</text>
</g>
<g font-size="2.3" fill="#000080">
<text x="68.5" y="47.7">10V</text>
<text x="68.5" y="45.1">100nF</text>
<text x="68.5" y="42.6">C1U</text>
<text x="78.7" y="47.7">10V</text>
<text x="78.7" y="45.1">100nF</text>
<text x="78.7" y="42.6">C2U</text>
<text x="93.9" y="45.1">U1U</text>
<text x="68.5" y="50.2">0603</text>
<text x="78.7" y="50.2">0603</text>
<text x="194.1" y="59.6">R1U</text>
<text x="194.1" y="64.7">1%</text>
<text x="194.1" y="62.1">10kR</text>
<text x="203.5" y="63.4" transform="rotate(90 203.5 63.4)">GREEN</text>
<text x="205" y="60.1">D2U</text>
<text x="211.1" y="63.4" transform="rotate(90 211.1 63.4)">RED</text>
<text x="212.7" y="60.1">D3U</text>
<text x="194.1" y="67.2">0603</text>
<text x="81.2" y="75.6">C3U</text>
<text x="91.4" y="75.6">C4U</text>
<text x="81.2" y="78.1">100nF</text>
<text x="81.2" y="80.6">6.3V</text>
<text x="81.2" y="83.2">0603</text>
<text x="91.4" y="78.1">100nF</text>
<text x="91.4" y="80.6">6.3V</text>
<text x="91.4" y="83.2">0603</text>
<text x="121.8" y="93.3">CP2112-F03-GM</text>
<text x="84" y="101.8">10V</text>
<text x="84" y="99.3">4.7uF</text>
<text x="84" y="96.8">C5U</text>
<text x="229.7" y="100.2">10kR</text>
<text x="229.7" y="97.6">R2U</text>
<text x="84" y="104.4">0603</text>
<text x="229.7" y="102.7">1%</text>
<text x="229.7" y="105.2">0603</text>
<text x="101.5" y="118.7">D1U</text>
<text x="101.5" y="146.5">CDSOT23-SRV05-4</text>
</g>
<text font-size="2.3" fill="#00f" x="185.8" y="176.7">PUBLIC</text>
<g font-size="2.2">
<text x="102.8" y="173">Title:</text>
<text x="172.6" y="171.7">Author:</text>
<text x="196.3" y="171.7">Alcatraz</text>
<text x="210.6" y="173">DHNLAB PVT LTD</text>
<text x="102.8" y="178.1">Size:</text>
<text x="120.5" y="178.1">Prj:</text>
<text x="172.6" y="174.3">Approved:</text>
<text x="172.6" y="179.3">Edited:</text>
<text x="193.6" y="179.3">22-11-2024</text>
<text x="196.3" y="174.3">Alcatraz</text>
<text x="210.6" y="175.5">DHANBAD</text>
<text x="210.6" y="178.1">JHARKHAND</text>
<text x="102.8" y="181.9">Date: 06-12-2024</text>
<text x="102.8" y="184.4">Git Hash: 420</text>
<text x="129.4" y="181.9">18:06:43</text>
<text x="145.9" y="181.9">Sheet 3 of 6</text>
<text x="172.6" y="184.4">SW Version:</text>
<text x="172.6" y="181.9">Variant:</text>
<text x="187.3" y="181.9">[No Variations]</text>
<text x="193.6" y="184.4">24.10.1.45</text>
<text x="210.6" y="180.6">INDIA</text>
<text x="210.6" y="183.1">ASIA</text>
<text x="102.8" y="186.9">File:</text>
</g>
<text font-size="1.8" x="111.7" y="187.1">C:\Users\desktop\Documents\Project Files\Altium\Projects\Project - Devlopment\USB-SMB-ISO-CP2112\3_USB_TO_UART.SchDoc</text>
</svg>
